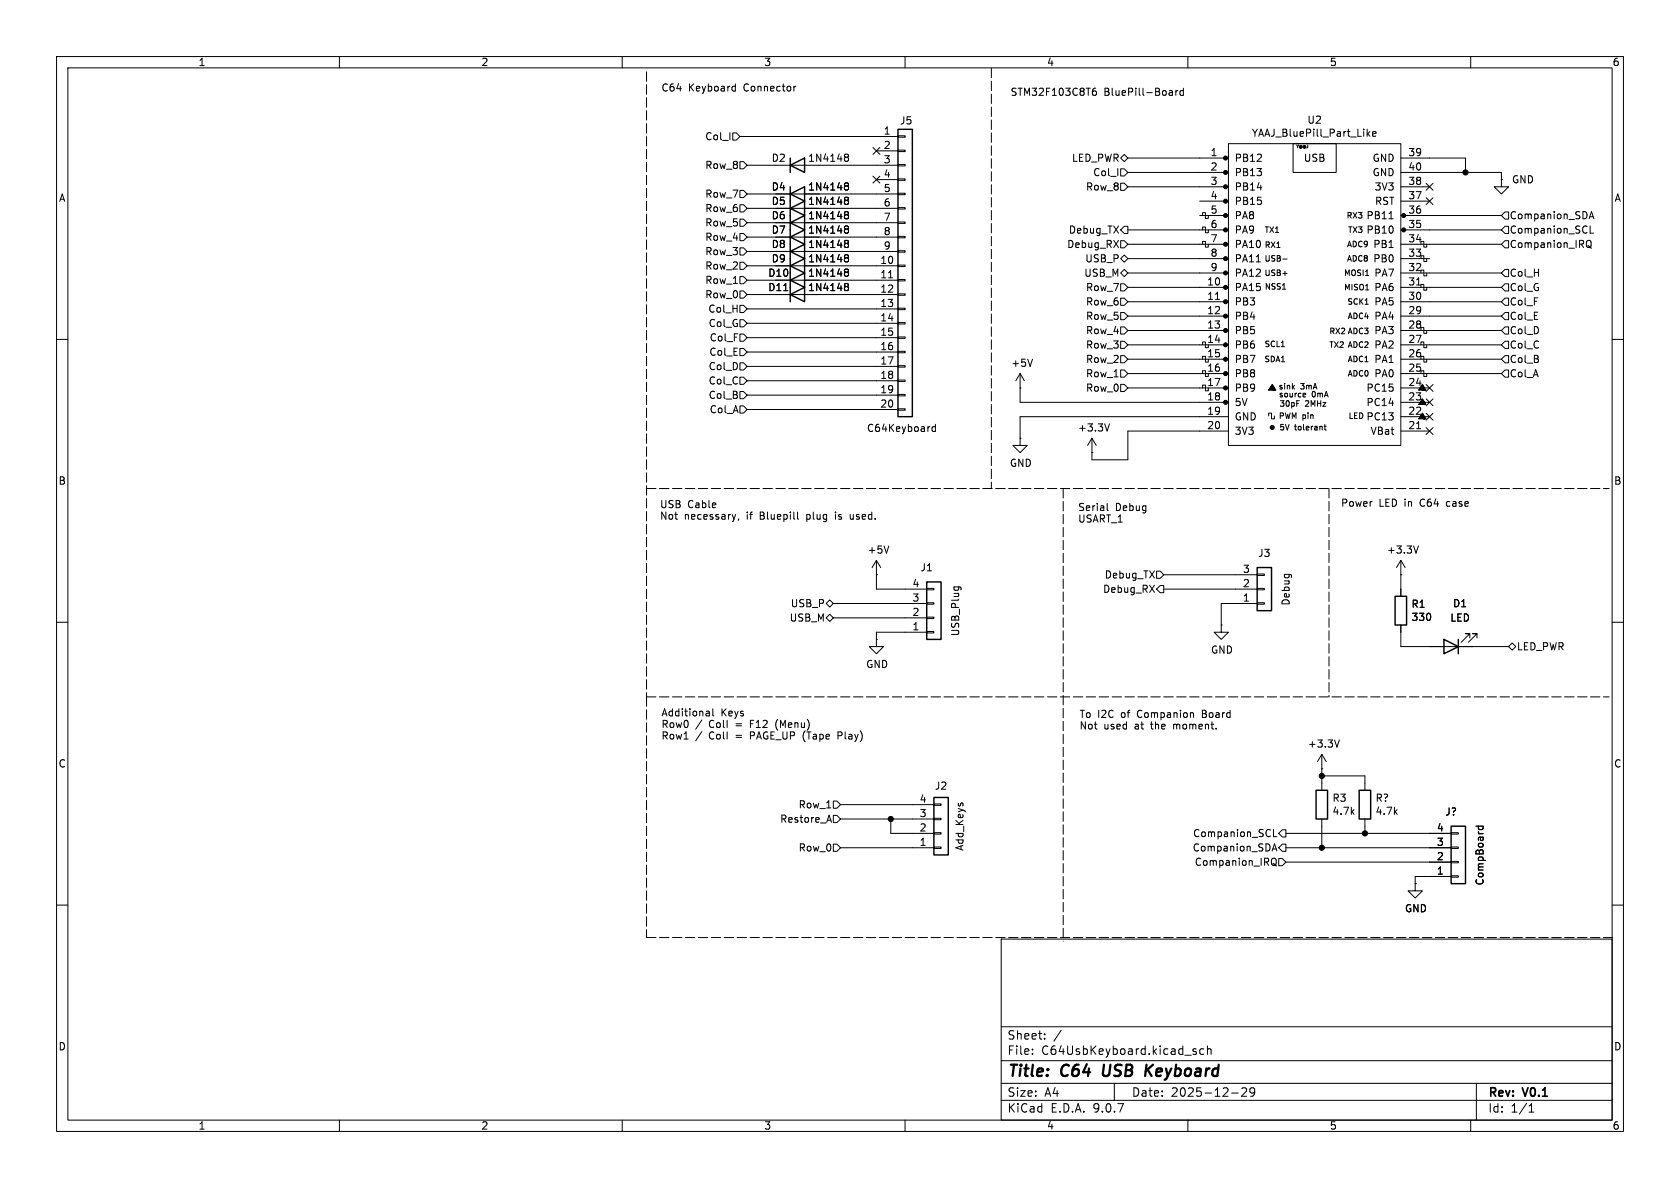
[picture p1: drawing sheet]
<svg xmlns="http://www.w3.org/2000/svg" width="297mm" height="210mm" viewBox="0 0 297 210" stroke-linecap="round" stroke-linejoin="round" font-family="sans-serif">
<g fill="none" stroke="#000" stroke-width=".18">
<path d="M10 10h277v190h-277zM12 12h273v186h-273zM60 10v2M110 10v2M129.6 15.2l.4 .1M130 14.8v1.3M130 16l-.4 .1M140.7 15.2l-.4 .3M160 10v2M193.1 16.3l.3-.2h.2l.2 .2v.3l-.2 .3-.4-.1-.1-.2M193.7 15.6h-.3l-.3 .5M206.8 16h.3l.2 .2v.7"/>
<path d="M207.3 16.8l-.5 .1M207.3 16.3l-.5 .1M207.9 16v.9M208.2 16l-.3 .3M209.2 16.1l-.4-.1-.2 .3 .1 .5h.5M209.2 15.6v1.3M210 10v2M260 10v2M129.5 23.5h.7l.6 .6-.6 .7h-.7zM130.8 28.6h.6l.7 .6-.7 .6h-.6zM130.8 36.2h.6l.7 .6-.7 .7h-.6zM130.8 33.7h.6l.7 .6-.7 .6h-.6z"/>
<path d="M130.8 38.7h.6l.7 .7-.7 .6h-.6zM130.8 24.1h27.9M132.1 34.3h26.6M132.1 39.4h26.6M132.1 36.8h26.6M132.1 29.2h26.6M149.4 32.8l.1 .1M149.4 32.4l.4-.1 .1 .2 .1 .1-.2 .3M149.4 27.3l.4-.1 .1 .2 .1 .2-.2 .2M149.4 34.9h.4l.1 .1 .1 .2-.2 .2M149.4 37.5l.4-.1 .1 .1 .1 .2-.2 .3M149.4 37.9l.1 .1"/>
<path d="M149.4 35.4h.1M149.4 27.7l.1 .1M149.5 32.9h.3M149.5 32.9h-.1M149.5 38h.3M149.5 38h-.1M149.5 35.4h.3M149.5 35.4l-.1 .1M149.5 27.8h.3M149.5 27.8l-.1 .1M149.8 27.8l.2 .2-.1 .4-.1 .1h-.4M149.8 32.9l.2 .2-.1 .4-.1 .1-.4-.1"/>
<path d="M149.8 35.4l.2 .3-.1 .3-.1 .1h-.4M149.8 38l.2 .2-.1 .4-.1 .1-.4-.1M154.3 26.1l1.2 1.2M154.3 31.1l1.2 1.3M154.9 26.7h3.8M154.9 31.8h3.8M155.5 26.1l-1.2 1.2M155.5 31.1l-1.2 1.3M158.7 24h1.3v.3h-1.3zM158.7 26.5h1.3v.3h-1.3zM158.7 29.1h1.3v.2h-1.3zM158.7 31.6h1.3v.3h-1.3z"/>
<path d="M158.7 34.2h1.3v.2h-1.3zM158.7 36.7h1.3v.3h-1.3zM158.7 39.2h1.3v.3h-1.3zM198.1 32.4h.7l.6 .6-.6 .7h-.7zM198.1 29.8h.7l.6 .7-.6 .6h-.7zM198.1 27.9l.7-.6 .6 .6-.6 .7zM199.4 27.9h17.8M199.4 30.5h17.8M199.4 33h17.8M212.1 35.6h5.1M212.1 38.1h5.1M212.6 38.1v-.5h.5v1h.5v-.5"/>
<path d="M217.2 25.4h30.4v53.3h-30.4zM228.6 25.4h7.6v5.1h-7.6zM241.7 22.8v1.3M241.8 23.6l.4 .5M242.2 23.3l-.5 .4M242.7 23.7l.6-.1-.1-.3h-.4l-.1 .1v.6h.5M245.6 38.7h.7M247.6 27.9h11.5v2.6M247.6 30.5h17.8v1.3M247.6 33h5.1M247.6 35.6h5.1M247.6 38.1h17.8"/>
<path d="M252.1 35l1.2 1.2M252.1 32.4l1.2 1.2M253.3 35l-1.2 1.2M253.3 32.4l-1.2 1.2M265.4 31.8v1.2h1.3l-1.3 1.3-1.2-1.3h1.2M265.4 31.8h.1M266.1 37.5h.6v1.2h-.6l-.7-.6zM280.9 38.7l.5-1.3 .4 1.3M281.1 38.3h.6M281.1 39.9v1.3h.6M129.6 50.1h.8M130.8 41.3h.6l.7 .6-.7 .6h-.6z"/>
<path d="M130.8 54h.6l.7 .6-.7 .6h-.6zM130.8 56.5h.6l.7 .7-.7 .6h-.6zM130.8 59.1h.6l.7 .6-.7 .6h-.6zM130.8 43.8h.6l.7 .7-.7 .6h-.6zM130.8 51.4h.6l.7 .7-.7 .6h-.6zM130.8 46.4h.6l.7 .6-.7 .6h-.6zM130.8 48.9h.6l.7 .6-.7 .7h-.6zM132.1 41.9h26.6M132.1 44.5h26.6M132.1 49.5h26.6M132.1 52.1h26.6M132.1 47h26.6"/>
<path d="M132.1 54.6h26.6M132.1 57.2h26.6M132.1 59.7h26.6M138.5 51.4h.8M149.4 40l.4-.1 .1 .2 .1 .2-.2 .2M149.4 42.6l.4-.1 .1 .1 .1 .2-.2 .2M149.4 45.1l.4-.1 .1 .2 .1 .1-.2 .3M149.4 47.6h.4l.1 .1 .1 .2-.2 .2M149.4 50.2l.4-.1 .1 .1 .1 .2-.2 .3M149.4 40.4l.1 .1M149.4 43h.1M149.4 48.1h.1"/>
<path d="M149.4 50.6l.1 .1M149.4 45.5l.1 .1M149.5 40.5h.3M149.5 40.5l-.1 .1M149.5 43h.3M149.5 43l-.1 .1M149.5 48.1h.3M149.5 48.1l-.1 .1M149.5 50.7h.3M149.5 50.7h-.1M149.5 45.6h.3M149.5 45.6h-.1"/>
<path d="M149.8 40.5l.2 .2-.1 .4-.1 .1h-.4M149.8 43l.2 .3-.1 .3-.1 .2-.4-.1M149.8 45.6l.2 .2-.1 .4-.1 .1-.4-.1M149.8 48.1l.2 .3-.1 .3-.1 .1h-.4M149.8 50.7l.2 .2-.1 .4-.1 .1-.4-.1M157.1 49.1h.7M158.7 41.8h1.3v.2h-1.3zM158.7 44.3h1.3v.3h-1.3zM158.7 46.9h1.3v.2h-1.3zM158.7 49.4h1.3v.3h-1.3zM158.7 51.9h1.3v.3h-1.3zM158.7 54.5h1.3v.2h-1.3z"/>
<path d="M158.7 57h1.3v.3h-1.3zM158.7 59.6h1.3v.2h-1.3zM198.1 42.5h.7l.6 .7-.6 .6h-.7zM198.1 52.7h.7l.6 .6-.6 .7h-.7zM198.1 55.2h.7l.6 .7-.6 .6h-.7zM198.1 50.2h.7l.6 .6-.6 .6h-.7zM198.1 45.7l.7-.6 .6 .6-.6 .7zM198.1 48.3l.7-.7 .6 .7-.6 .6zM198.1 57.8h.7l.6 .6-.6 .7h-.7zM198.1 40.6l.7-.6h.6v1.3h-.6zM199.4 40.6h17.8M199.4 43.2h17.8"/>
<path d="M199.4 45.7h17.8M199.4 48.3h17.8M199.4 50.8h17.8M199.4 53.3h17.8M199.4 55.9h17.8M199.4 58.4h17.8M212.6 40.6v-.5h.5v1h.5v-.5M212.6 43.2v-.5h.5v1h.5v-.5M214.9 52.9h.7M222.1 46.3h.7M226.8 45.8h.7M226.8 48.3h.7"/>
<path d="M247.6 40.6h17.8M247.6 43.2h17.8M247.6 45.7h5.1M247.6 48.3h17.8M247.6 50.8h17.8M247.6 53.3h17.8M247.6 55.9h17.8M247.6 58.4h17.8M250.4 50.4h.8M251.2 43.2v-.5h.5v1h.5v-.5M251.2 45.7v-.5h.5v1h.5v-.5M251.2 48.3v-.5h.5v1h.5v-.5"/>
<path d="M251.2 50.8v-.5h.5v1h.5v-.5M251.2 58.4v-.5h.5v1h.5v-.5M266.1 42.5h.6v1.3h-.6l-.7-.6zM266.1 40h.6v1.3h-.6l-.7-.7zM266.1 47.6h.6v1.3h-.6l-.7-.6zM266.1 52.7h.6v1.3h-.6l-.7-.7zM266.1 57.8h.6v1.3h-.6l-.7-.7zM266.1 50.2h.6v1.2h-.6l-.7-.6zM266.1 55.2h.6v1.3h-.6l-.7-.6zM280.5 42.7l.3-.2a.43 .43 0 0 1 .5 .4v.4a.43 .43 0 0 1-.3 .5 .43 .43 0 0 1-.5-.2M280.7 43.5l.7 .4M10 60h2"/>
<path d="M130.8 64.1h.6l.7 .7-.7 .6h-.6zM130.8 69.2h.6l.7 .7-.7 .6h-.6zM130.8 61.6h.6l.7 .6-.7 .7h-.6zM130.8 66.7h.6l.7 .6-.7 .6h-.6zM130.8 71.8h.6l.7 .6-.7 .6h-.6zM132.1 62.2h26.6M132.1 64.8h26.6M132.1 67.3h26.6M132.1 69.9h26.6M132.1 72.4h26.6M158.7 62.1h1.3v.3h-1.3zM158.7 64.6h1.3v.3h-1.3z"/>
<path d="M158.7 67.2h1.3v.2h-1.3zM158.7 69.7h1.3v.3h-1.3zM158.7 72.3h1.3v.2h-1.3zM165.4 75v1.3M165.4 75.5l-.4-.1-.2 .3 .1 .5h.5M180.3 77.5v1.2h1.3l-1.3 1.3-1.2-1.3h1.2M180.3 77.5h.1M180.3 68.6h.1M180.3 66l-.7 1.3M180.3 66l.8 1.3M180.3 66v5.1h36.9M182.5 63.5l-.4 1.3"/>
<path d="M193 77.5l-.7 1.2M193 77.5l.8 1.2M196.1 74.9l-.4 1.3M197 66.6h.7M198.1 62.9h.7l.6 .6-.6 .6h-.7zM198.1 67.9h.7l.6 .7-.6 .6h-.7zM198.1 65.4h.7l.6 .6-.6 .7h-.7zM198.1 60.3h.7l.6 .7-.6 .6h-.7zM199.4 61h17.8M199.4 63.5h17.8M199.4 66h17.8M199.4 68.6h17.8"/>
<path d="M212.6 61v-.5h.5v1h.5v-.5M212.6 63.5v-.5h.5v1h.5v-.5M212.6 66v-.5h.5v1h.5v-.5M212.6 68.6v-.5h.5v1h.5v-.5M217.2 76.2h-17.8v5.1h-6.4v-3.8M217.2 73.7h-36.9v3.8M224.3 73.5v-.5h.5v1h.5v-.5M224.9 68.5l.1 .2-.2-.1 .2 .2 .2-.3-.5 .1 .5 .4-.2-.7-.5 .4 .8 .3-.4-.8-.5 .6 1 .2-.5-.9-.6 .9h1.3l-.7-1.1-.6 1.1M230.7 69.5l.1 .2-.4 .1M230.8 70.1l-.3 .1M234.1 75.4h.4M234.2 75v.9l.3 .1"/>
<path d="M247.6 61h17.8M247.6 63.5h17.8M247.6 66h17.8M247.6 68.6h5.1M247.6 71.1h5.1M247.6 73.7h5.1M247.6 76.2h5.1M250.4 75.8h.8M251.2 61v-.5h.5v1h.5v-.5M251.2 63.5v-.5h.5v1h.5v-.5M251.2 66v-.5h.5v1h.5v-.5M251.5 68.5l.1 .2-.3-.1 .3 .2 .1-.3-.5 .1 .5 .4-.1-.7-.5 .4 .7 .3-.3-.8-.5 .6 1 .2-.5-.9-.7 .9h1.3l-.6-1.1-.7 1.1"/>
<path d="M251.5 71l.1 .2-.3-.1 .3 .3 .1-.4-.5 .1 .5 .4-.1-.6-.5 .3 .7 .3-.3-.8-.5 .7 1 .1-.5-.9-.7 .9h1.3l-.6-1-.7 1M251.5 73.5l.1 .3-.3-.1 .3 .2 .1-.4-.5 .2 .5 .3-.1-.6-.5 .4 .7 .2-.3-.7-.5 .6 1 .1-.5-.8-.7 .8h1.3l-.6-1-.7 1M252.1 73.1l1.2 1.2M252.1 75.6l1.2 1.2M252.1 68l1.2 1.2M252.1 70.5l1.2 1.2M253.3 73.1l-1.2 1.2M253.3 75.6l-1.2 1.2M253.3 68l-1.2 1.2M253.3 70.5l-1.2 1.2M266.1 60.3h.6v1.3h-.6l-.7-.6zM266.1 62.9h.6v1.2h-.6l-.7-.6z"/>
<path d="M266.1 65.4h.6v1.3h-.6l-.7-.7zM285 60h2M130.1 90.9l-.4 .9M130.6 91.7l-.1 .3M141 90.5v1.1l.2 .2M147.7 90.5v.1M147.7 90.9v.9M150.3 90.9v.7l.4 .2M154.9 99.1v5h8.9M154.9 99.1l-.7 1.2M154.9 99.1l.8 1.2M157.1 96.5l-.4 1.3"/>
<path d="M193 80h.1M195.7 89v1.1l.2 .2M247.6 99.1v6.3M247.6 99.1l-.7 1.2M247.6 99.1l.8 1.2M250.8 96.5l-.5 1.3M10 110h2M146 109.2l.7-.6 .6 .6-.6 .7zM146 106.7l.7-.7 .6 .7-.6 .6zM147.3 106.7h16.5M147.3 109.2h16.5M154.9 113v1.3h1.3l-1.3 1.3-1.2-1.3h1.2"/>
<path d="M154.9 113h.1M154.9 101.6h.1M163.8 111.6h1.3v.3h-1.3zM163.8 109.1h1.3v.2h-1.3zM163.8 106.6h1.3v.2h-1.3zM163.8 104h1.3v.3h-1.3zM163.8 111.8h-8.9v1.2M168.6 103.7h1.1l.2 .3M168.7 103.7l-.1 .4M169.4 103.7l.1 .4M204.5 101h.6l.6 .6-.6 .6h-.6zM205.1 103.5h.6v1.3h-.6l-.6-.7z"/>
<path d="M205.7 104.1h16.5M205.7 101.6h16.5M215.9 110.5v1.3h1.3l-1.3 1.2-1.3-1.2h1.3M215.9 110.5h.1M222.2 106.6h1.3v.2h-1.3zM222.2 104h1.3v.3h-1.3zM222.2 101.5h1.3v.2h-1.3zM222.2 106.7h-6.3v3.8M247.6 101.6h.1M247.6 110.5v3.8h19.1M259.8 112.8v-.8h-.7h.7l-1.5 1.5M261.1 112.8v-.8h-.8h.8l-1.5 1.5"/>
<path d="M266.7 114.3l.6-.6 .7 .6-.7 .6zM285 110h2M120.9 130.7h.8M125 125.7l.3 .1 .1 .8M125.4 126.5l-.4 .1M125.4 126l-.4 .1M126 125.3v1.1l.2 .2M137.3 127.5l-.2 .5 .2 .7M148.1 130h.5M148.6 129.4h-.5v1.3M210.8 126l.2 .2v.6M233.7 135.9h.1"/>
<path d="M233.7 133.4v6.3M233.7 137.2h7.6v2.5M233.7 133.4l-.8 1.2M233.7 133.4l.7 1.2M236.8 130.8l-.4 1.3M146.2 142.8h.7M146.3 145h.6M146.6 144.1l.4 1.3M147.3 149.2h.7l.6 .7-.6 .6h-.7zM147.3 141.6h.7l.6 .6-.6 .7h-.7zM147.3 144.1h.7l.6 .7-.6 .6h-.7zM148.6 149.9h16.5"/>
<path d="M148.6 144.8h16.5M148.6 142.2h16.5M157.5 144.8v2.5h7.6M165.1 149.7h1.3v.3h-1.3zM165.1 147.2h1.3v.2h-1.3zM165.1 144.7h1.3v.2h-1.3zM165.1 142.1h1.3v.3h-1.3zM224.8 151.9l.3-.2a.43 .43 0 0 1 .5 .4v.5a.43 .43 0 0 1-.3 .4 .43 .43 0 0 1-.5-.2M224.9 150.4l.4-1.2 .4 1.2M225 152.7l.7 .4M225 150.1h.6M225.1 146.6v1.3h.6"/>
<path d="M226.1 151.8h.6l.6 .6-.6 .6h-.6zM226.7 146.7h.6v1.3h-.6l-.6-.7zM226.7 149.2h.6v1.3h-.6l-.6-.6zM227.3 149.9h29.2M227.3 147.3h29.2M227.3 152.4h29.2M233.7 144.8v5.1M241.3 144.8v2.5M250.2 156.2v1.3h1.3l-1.3 1.3-1.3-1.3h1.3M250.2 156.2h.1M256.5 154.8h1.3v.3h-1.3zM256.5 152.3h1.3v.2h-1.3z"/>
<path d="M256.5 149.7h1.3v.3h-1.3zM256.5 147.2h1.3v.2h-1.3zM256.5 154.9h-6.3v1.3M260.9 146.1h1.3M261.4 146.1v.3l.2 .3 .5-.2v-.4M10 160h2M177 166h108v32h-108zM285 160h2M60 198v2M110 198v2M160 198v2M177 194.5h108"/>
<path d="M177 191.5h108M177 187.5h108M177 181.5h108M182.5 186.3v.1M182.5 185.5v.1M184.7 183.6v.1M184.7 182.8v.1M187.6 182.1l-1.3 2M197 191.5v3M210 198v2M211 185.8l.5 .2v.1v.2l-.5 .1M211 185.5h.5"/>
<path d="M212.8 185.5l-.4-.1-.3 .3v.4l.1 .2h.6M213.5 185.5l.2-.1 .3 .1 .1 .9M213.5 184.9v1.5M217.7 193.2h1.2M219.5 192.4l.6-.1 .2 .1 .1 .3-.9 1.1h.9M221.8 192.9l-.3 .3h-.3l-.2-.3 .1-.5 .4-.1 .2 .1a.99 .99 0 0 1-.3 1.4h-.3M260 198v2M261 191.5v6.5M270.3 196.6h.9M270.3 195.5l.4-.4v1.5"/>
<circle cx="248.2" cy="38.1" r=".36"/>
<circle cx="248.2" cy="40.6" r=".36"/>
<circle cx="224.9" cy="75.6" r=".36"/>
<circle cx="224.9" cy="75.6" r=".25"/>
</g>
<path d="M195.2 188.2l-.2 1.6 .3 .4M202.9 189.1l.7 1.1M203.8 188.2l-1.2 1.2" fill="none" stroke="#000" stroke-width=".4"/>
<g fill="none" stroke="#000" stroke-width=".25">
<path d="M139.7 34.3l2.5-1.3v2.6zM139.7 39.4l2.5-1.3v2.5zM139.7 36.8l2.5-1.2v2.5zM139.7 29.2l2.5-1.3v2.6zM139.7 27.9v2.6M139.7 33v20.3M158.7 22.9h2.6v50.8h-2.6zM139.7 41.9l2.5-1.3v2.6zM139.7 44.5l2.5-1.3v2.5zM139.7 49.5l2.5-1.2v2.5zM139.7 52.1l2.5-1.3v2.5zM139.7 47l2.5-1.3v2.6z"/>
<path d="M163.8 102.9h2.6v10.1h-2.6zM222.2 100.3h2.6v7.7h-2.6zM246.6 105.4h2.1v5.1h-2.1zM255.3 113l2.5 1.3-2.5 1.3zM257.8 113v2.6M232.7 139.7h2v5.1h-2zM240.3 139.7h2v5.1h-2zM165.1 141h2.5v10.1h-2.5zM256.5 146.1h2.6v10.1h-2.6z"/>
</g>
<g fill="#000" stroke="#000" stroke-width=".18">
<circle cx="216.7" cy="38.1" r=".36"/>
<circle cx="216.7" cy="27.9" r=".36"/>
<circle cx="216.7" cy="30.5" r=".36"/>
<circle cx="216.7" cy="33" r=".36"/>
<circle cx="216.7" cy="35.6" r=".36"/>
<circle cx="248.2" cy="38.1" r=".25"/>
<circle cx="259.1" cy="30.5" r=".46"/>
<circle cx="216.7" cy="48.3" r=".36"/>
<circle cx="216.7" cy="50.8" r=".36"/>
<circle cx="216.7" cy="53.3" r=".36"/>
<circle cx="216.7" cy="55.9" r=".36"/>
<circle cx="216.7" cy="58.4" r=".36"/>
<circle cx="216.7" cy="45.7" r=".36"/>
<circle cx="216.7" cy="43.2" r=".36"/>
<circle cx="216.7" cy="40.6" r=".36"/>
<circle cx="248.2" cy="40.6" r=".25"/>
<circle cx="216.7" cy="66" r=".36"/>
<circle cx="216.7" cy="68.6" r=".36"/>
<circle cx="216.7" cy="71.1" r=".36"/>
<circle cx="216.7" cy="61" r=".36"/>
<circle cx="216.7" cy="63.5" r=".36"/>
<circle cx="224.9" cy="75.6" r=".13"/>
<circle cx="233.7" cy="137.2" r=".46"/>
<circle cx="157.5" cy="144.8" r=".46"/>
<circle cx="233.7" cy="149.9" r=".46"/>
<circle cx="241.3" cy="147.3" r=".46"/>
</g>
<path d="M114.3 12.7v110.5M175.3 12.1v74.3M114.3 86.4h170.2M188 86.4v80M234.9 86.4v36.8M114.3 123.2h170.2M114.3 123.2v42.5M114.3 165.7h170.8" fill="none" stroke="#000" stroke-width=".18" stroke-dasharray="1.7 .6"/>
<g font-size="2.8">
<text x="178" y="190.9">Title:</text>
<text x="187.7" y="190.9">C64</text>
<text x="195.8" y="190.9">USB</text>
<text x="204.1" y="190.9">Keyboard</text>
</g>
<g font-size="2.1">
<text x="178" y="184">Sheet:</text>
<text x="178" y="186.7">File:</text>
<text x="184.1" y="186.7">C64UsbKeyboard.kicad_sch</text>
<text x="178" y="196.9">KiCad</text>
<text x="178" y="194.1">Size:</text>
<text x="184.7" y="194.1">A4</text>
<text x="185.7" y="196.9">E.D.A.</text>
<text x="193.3" y="196.9">9.0.7</text>
<text x="200" y="194.1">Date:</text>
<text x="207" y="194.1">2025-12-29</text>
<text x="263" y="194.3">Rev:</text>
<text x="263" y="196.9">Id:</text>
<text x="267.1" y="196.9">1/1</text>
<text x="269.4" y="194.3">V0.1</text>
</g>
<g font-size="1.8">
<text x="35" y="11.9">1</text>
<text x="85" y="11.9">2</text>
<text x="135" y="11.9">3</text>
<text x="185" y="11.9">4</text>
<text x="235" y="11.9">5</text>
<text x="285" y="11.9">6</text>
<text x="116.8" y="16.3">C64</text>
<text x="121.7" y="16.3">Keyboard</text>
<text x="131.6" y="16.3">Connector</text>
<text x="178.6" y="17">STM32F103C8T6</text>
<text x="195.2" y="17">BluePill-Board</text>
<text x="156.1" y="23.9">1</text>
<text x="159" y="22.2">J5</text>
<text x="231" y="22.1">U2</text>
<text x="124.6" y="25">Col_I</text>
<text x="136.3" y="28.8">D2</text>
<text x="142.8" y="28.8">1N4148</text>
<text x="156.1" y="26.4">2</text>
<text x="156.1" y="29">3</text>
<text x="189.4" y="28.8">LED_PWR</text>
<text x="213.9" y="27.7">1</text>
<text x="218.2" y="28.8">PB12</text>
<text x="221.2" y="24.4">YAAJ_BluePill_Part_Like</text>
<text x="230.4" y="28.8">USB</text>
<text x="242.6" y="28.8">GND</text>
<text x="248.9" y="27.7">39</text>
<text x="10.3" y="35.9">A</text>
<text x="124.6" y="30.1">Row_8</text>
<text x="124.6" y="35.2">Row_7</text>
<text x="136.3" y="33.9">D4</text>
<text x="142.8" y="33.9">1N4148</text>
<text x="156.1" y="31.5">4</text>
<text x="156.1" y="34">5</text>
<text x="191.9" y="33.9">Row_8</text>
<text x="193.2" y="31.3">Col_I</text>
<text x="213.9" y="30.2">2</text>
<text x="213.9" y="32.8">3</text>
<text x="213.9" y="35.3">4</text>
<text x="218.2" y="31.3">PB13</text>
<text x="218.2" y="33.9">PB14</text>
<text x="242.6" y="31.3">GND</text>
<text x="242.9" y="33.9">3V3</text>
<text x="248.9" y="30.2">40</text>
<text x="248.9" y="32.8">38</text>
<text x="248.9" y="35.3">37</text>
<text x="267.2" y="32.6">GND</text>
<text x="285.3" y="35.9">A</text>
<text x="124.6" y="37.7">Row_6</text>
<text x="124.6" y="40.2">Row_5</text>
<text x="136.3" y="41.5">D7</text>
<text x="136.3" y="39">D6</text>
<text x="136.3" y="36.4">D5</text>
<text x="142.8" y="41.5">1N4148</text>
<text x="142.8" y="39">1N4148</text>
<text x="142.8" y="36.4">1N4148</text>
<text x="156.1" y="36.6">6</text>
<text x="156.1" y="39.1">7</text>
<text x="156.1" y="41.7">8</text>
<text x="188.9" y="41.5">Debug_TX</text>
<text x="213.9" y="37.8">5</text>
<text x="213.9" y="40.4">6</text>
<text x="218.2" y="36.4">PB15</text>
<text x="218.2" y="39">PA8</text>
<text x="218.2" y="41.5">PA9</text>
<text x="241.5" y="39">PB11</text>
<text x="241.5" y="41.5">PB10</text>
<text x="243" y="36.4">RST</text>
<text x="248.9" y="37.8">36</text>
<text x="248.9" y="40.4">35</text>
<text x="266.8" y="39">Companion_SDA</text>
<text x="266.8" y="41.5">Companion_SCL</text>
<text x="124.6" y="42.8">Row_4</text>
<text x="124.6" y="45.3">Row_3</text>
<text x="124.6" y="47.9">Row_2</text>
<text x="136.3" y="44">D8</text>
<text x="136.3" y="46.6">D9</text>
<text x="142.8" y="44">1N4148</text>
<text x="142.8" y="46.6">1N4148</text>
<text x="155.5" y="46.7">10</text>
<text x="156.1" y="44.2">9</text>
<text x="188.6" y="44">Debug_RX</text>
<text x="191.8" y="46.6">USB_P</text>
<text x="213.9" y="42.9">7</text>
<text x="213.9" y="45.5">8</text>
<text x="218.2" y="44">PA10</text>
<text x="218.2" y="46.6">PA11</text>
<text x="242.7" y="44">PB1</text>
<text x="242.7" y="46.6">PB0</text>
<text x="248.9" y="42.9">34</text>
<text x="248.9" y="45.5">33</text>
<text x="266.8" y="44">Companion_IRQ</text>
<text x="124.6" y="52.9">Row_0</text>
<text x="124.6" y="50.4">Row_1</text>
<text x="135.7" y="49.1">D10</text>
<text x="135.7" y="51.7">D11</text>
<text x="142.8" y="49.1">1N4148</text>
<text x="142.8" y="51.7">1N4148</text>
<text x="155.5" y="49.3">11</text>
<text x="155.5" y="51.8">12</text>
<text x="191.6" y="49.1">USB_M</text>
<text x="191.9" y="51.7">Row_7</text>
<text x="213.3" y="50.5">10</text>
<text x="213.3" y="53.1">11</text>
<text x="213.9" y="48">9</text>
<text x="218.2" y="49.1">PA12</text>
<text x="218.2" y="51.7">PA15</text>
<text x="242.9" y="49.1">PA7</text>
<text x="242.9" y="51.7">PA6</text>
<text x="248.9" y="48">32</text>
<text x="248.9" y="50.5">31</text>
<text x="248.9" y="53.1">30</text>
<text x="266.8" y="49.1">Col_H</text>
<text x="266.8" y="51.7">Col_G</text>
<text x="125.1" y="55.5">Col_H</text>
<text x="125.2" y="58">Col_G</text>
<text x="155.5" y="54.4">13</text>
<text x="155.5" y="56.9">14</text>
<text x="155.5" y="59.4">15</text>
<text x="191.9" y="54.2">Row_6</text>
<text x="191.9" y="56.7">Row_5</text>
<text x="191.9" y="59.3">Row_4</text>
<text x="213.3" y="55.6">12</text>
<text x="213.3" y="58.2">13</text>
<text x="218.2" y="54.2">PB3</text>
<text x="218.2" y="56.7">PB4</text>
<text x="218.2" y="59.3">PB5</text>
<text x="242.9" y="54.2">PA5</text>
<text x="242.9" y="56.7">PA4</text>
<text x="242.9" y="59.3">PA3</text>
<text x="248.9" y="55.6">29</text>
<text x="248.9" y="58.2">28</text>
<text x="266.8" y="54.2">Col_F</text>
<text x="266.8" y="59.3">Col_D</text>
<text x="266.8" y="56.7">Col_E</text>
<text x="125.2" y="65.6">Col_D</text>
<text x="125.3" y="63.1">Col_E</text>
<text x="125.4" y="60.6">Col_F</text>
<text x="155.5" y="62">16</text>
<text x="155.5" y="64.5">17</text>
<text x="178.7" y="65">+5V</text>
<text x="191.9" y="64.4">Row_2</text>
<text x="191.9" y="61.8">Row_3</text>
<text x="213.3" y="60.7">14</text>
<text x="213.3" y="63.2">15</text>
<text x="213.3" y="65.8">16</text>
<text x="218.2" y="61.8">PB6</text>
<text x="218.2" y="64.4">PB7</text>
<text x="242.9" y="61.8">PA2</text>
<text x="242.9" y="64.4">PA1</text>
<text x="248.9" y="60.7">27</text>
<text x="248.9" y="63.2">26</text>
<text x="248.9" y="65.8">25</text>
<text x="266.8" y="61.8">Col_C</text>
<text x="266.8" y="64.4">Col_B</text>
<text x="125.2" y="70.7">Col_B</text>
<text x="125.2" y="68.2">Col_C</text>
<text x="155.5" y="67.1">18</text>
<text x="155.5" y="69.6">19</text>
<text x="191.9" y="69.4">Row_0</text>
<text x="191.9" y="66.9">Row_1</text>
<text x="213.3" y="68.3">17</text>
<text x="213.3" y="70.9">18</text>
<text x="218.2" y="66.9">PB8</text>
<text x="218.2" y="69.4">PB9</text>
<text x="218.2" y="72">5V</text>
<text x="241.5" y="69.4">PC15</text>
<text x="241.5" y="72">PC14</text>
<text x="242.9" y="66.9">PA0</text>
<text x="248.9" y="68.3">24</text>
<text x="248.9" y="70.9">23</text>
<text x="266.8" y="66.9">Col_A</text>
<text x="125.4" y="73.3">Col_A</text>
<text x="153.2" y="76.6">C64Keyboard</text>
<text x="155.5" y="72.1">20</text>
<text x="190.5" y="76.5">+3.3V</text>
<text x="213.3" y="73.4">19</text>
<text x="213.3" y="75.9">20</text>
<text x="218.2" y="74.5">GND</text>
<text x="218.2" y="77.1">3V3</text>
<text x="241.5" y="74.5">PC13</text>
<text x="242.2" y="77.1">VBat</text>
<text x="248.9" y="73.4">22</text>
<text x="248.9" y="75.9">21</text>
<text x="178.4" y="82.7">GND</text>
<text x="10.3" y="85.9">B</text>
<text x="116.6" y="89.9">USB</text>
<text x="121.6" y="89.9">Cable</text>
<text x="237" y="89.7">Power</text>
<text x="243.8" y="89.7">LED in</text>
<text x="251.3" y="89.7">C64</text>
<text x="256.2" y="89.7">case</text>
<text x="285.3" y="85.9">B</text>
<text x="116.6" y="92">Not</text>
<text x="121" y="92">necessary,</text>
<text x="132.1" y="92">if</text>
<text x="134.6" y="92">Bluepill</text>
<text x="143" y="92">plug</text>
<text x="148.3" y="92">is</text>
<text x="151.1" y="92">used.</text>
<text x="190.5" y="90.4">Serial</text>
<text x="190.5" y="92.5">USART_1</text>
<text x="197.2" y="90.4">Debug</text>
<text x="153.3" y="98.1">+5V</text>
<text x="162.6" y="101.2">J1</text>
<text x="219.6" y="101.3">3</text>
<text x="222.3" y="98.7">J3</text>
<text x="245.1" y="98.1">+3.3V</text>
<text x="139.7" y="107.5">USB_P</text>
<text x="161.2" y="106.4">3</text>
<text x="161.2" y="103.9">4</text>
<text x="194.9" y="105">Debug_RX</text>
<text x="195.2" y="102.5">Debug_TX</text>
<text x="219.6" y="106.4">1</text>
<text x="219.6" y="103.9">2</text>
<text x="228.2" y="107.1" transform="rotate(-90 228.2 107.1)">Debug</text>
<text x="249.4" y="107.6">R1</text>
<text x="256.8" y="107.5">D1</text>
<text x="139.5" y="110.1">USB_M</text>
<text x="161.2" y="111.5">1</text>
<text x="161.2" y="109">2</text>
<text x="169.8" y="112.6" transform="rotate(-90 169.8 112.6)">USB_Plug</text>
<text x="249.4" y="110">330</text>
<text x="256.3" y="110.1">LED</text>
<text x="153" y="118.3">GND</text>
<text x="214" y="115.7">GND</text>
<text x="268.1" y="115.2">LED_PWR</text>
<text x="116.8" y="126.7">Additional</text>
<text x="116.8" y="128.8">Row0</text>
<text x="116.8" y="130.8">Row1</text>
<text x="123" y="128.8">/</text>
<text x="123" y="130.8">/</text>
<text x="125.5" y="128.8">ColI</text>
<text x="125.5" y="130.8">ColI</text>
<text x="127.4" y="126.7">Keys</text>
<text x="130.3" y="128.8">=</text>
<text x="130.3" y="130.8">=</text>
<text x="133.1" y="128.8">F12</text>
<text x="133.1" y="130.8">PAGE_UP (Tape</text>
<text x="137.8" y="128.8">(Menu)</text>
<text x="149" y="130.8">Play)</text>
<text x="190.8" y="127">To I2C</text>
<text x="190.8" y="129">Not</text>
<text x="195.1" y="129">used</text>
<text x="198.3" y="127">of</text>
<text x="200.7" y="129">at</text>
<text x="201.3" y="127">Companion</text>
<text x="203.8" y="129">the</text>
<text x="207.9" y="129">moment.</text>
<text x="213" y="127">Board</text>
<text x="10.3" y="135.9">C</text>
<text x="231.1" y="132.4">+3.3V</text>
<text x="285.3" y="135.9">C</text>
<text x="141.1" y="143.1">Row_1</text>
<text x="162.5" y="142">4</text>
<text x="165.2" y="139.8">J2</text>
<text x="235.5" y="141.9">R3</text>
<text x="243.1" y="141.9">R?</text>
<text x="137.8" y="145.6">Restore_A</text>
<text x="162.5" y="149.6">1</text>
<text x="162.5" y="147.1">2</text>
<text x="162.5" y="144.5">3</text>
<text x="210.8" y="148.2">Companion_SCL</text>
<text x="235.5" y="144.2">4.7k</text>
<text x="243.1" y="144.2">4.7k</text>
<text x="253.9" y="149.6">3</text>
<text x="253.9" y="147.1">4</text>
<text x="255.4" y="144.4">J?</text>
<text x="141.1" y="150.7">Row_0</text>
<text x="170.5" y="150.5" transform="rotate(-90 170.5 150.5)">Add_Keys</text>
<text x="210.8" y="150.7">Companion_SDA</text>
<text x="211.1" y="153.3">Companion_IRQ</text>
<text x="253.9" y="154.7">1</text>
<text x="253.9" y="152.1">2</text>
<text x="248.3" y="161.5">GND</text>
<text x="262.5" y="156.6" transform="rotate(-90 262.5 156.6)">CompBoard</text>
<text x="10.3" y="185.9">D</text>
<text x="285.3" y="185.9">D</text>
<text x="35" y="199.9">1</text>
<text x="85" y="199.9">2</text>
<text x="135" y="199.9">3</text>
<text x="185" y="199.9">4</text>
<text x="235" y="199.9">5</text>
<text x="285" y="199.9">6</text>
</g>
<g font-size="1.4">
<text x="223.5" y="41.4">TX1</text>
<text x="238" y="38.8">RX3</text>
<text x="238.2" y="41.4">TX3</text>
<text x="223.5" y="46.4">USB-</text>
<text x="223.5" y="44">RX1</text>
<text x="238" y="43.9">ADC9</text>
<text x="238" y="46.4">ADC8</text>
<text x="223.5" y="49">USB+</text>
<text x="223.5" y="51.4">NSS1</text>
<text x="237.5" y="49">MOSI1</text>
<text x="237.5" y="51.5">MISO1</text>
<text x="234.9" y="59.3">RX2 ADC3</text>
<text x="238.1" y="54.1">SCK1</text>
<text x="238.1" y="56.6">ADC4</text>
<text x="223.4" y="64.2">SDA1</text>
<text x="223.5" y="61.6">SCL1</text>
<text x="234.9" y="61.7">TX2 ADC2</text>
<text x="238.1" y="64.2">ADC1</text>
<text x="225.9" y="69">sink</text>
<text x="226" y="70.4">source</text>
<text x="229.9" y="69">3mA</text>
<text x="231.9" y="70.4">0mA</text>
<text x="238.1" y="66.8">ADC0</text>
<text x="226" y="74.3">PWM pin</text>
<text x="226.1" y="76.3">5V</text>
<text x="226.1" y="72.1">30pF</text>
<text x="228.9" y="76.3">tolerant</text>
<text x="230.7" y="72.1">2MHz</text>
<text x="238.3" y="74.3">LED</text>
</g>
<text font-size=".7" x="229" y="26.4">Y@@J</text>
</svg>
